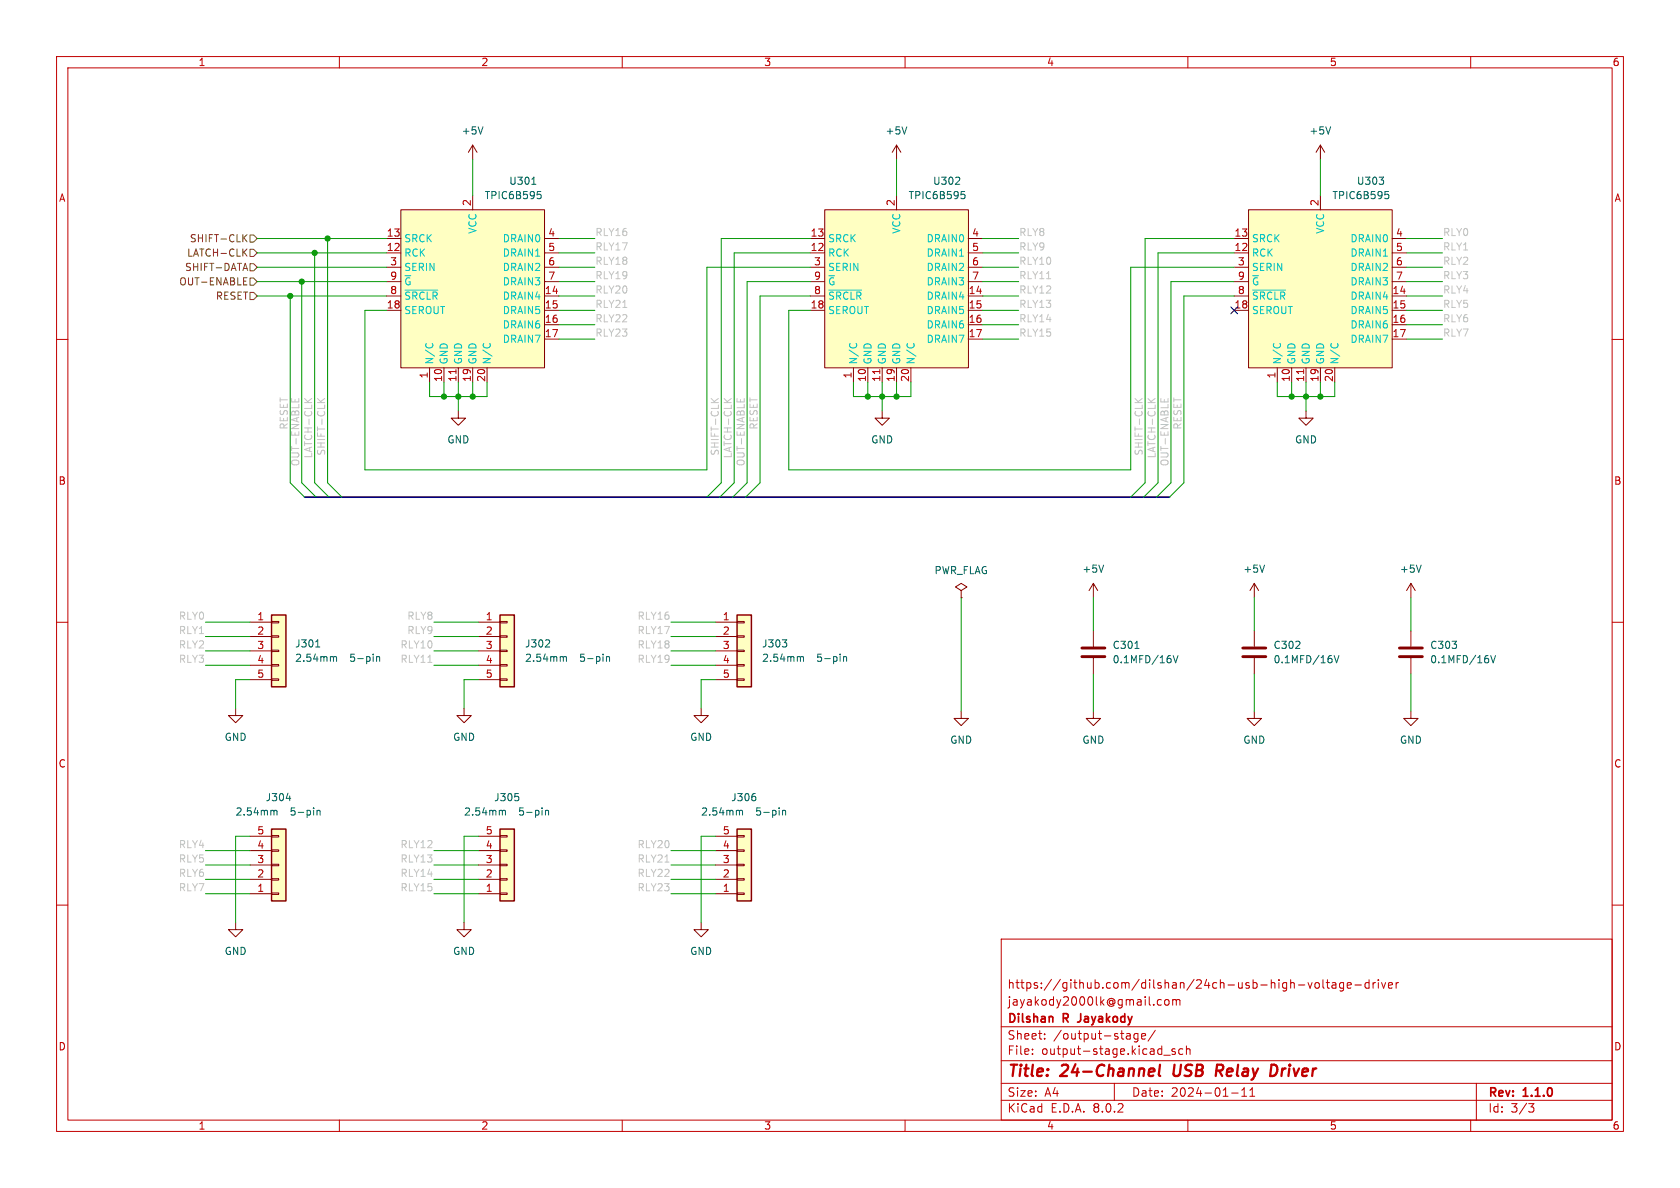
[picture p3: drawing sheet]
<svg xmlns="http://www.w3.org/2000/svg" width="297mm" height="210mm" viewBox="0 0 297 210" stroke-linecap="round" stroke-linejoin="round" font-family="sans-serif">
<g fill="none" stroke="#c20000" stroke-width=".18">
<path d="M10 10h277v190h-277zM12 12h273v186h-273zM60 10v2M110 10v2M160 10v2M210 10v2M260 10v2M10 60h2M285 60h2M10 110h2M285 110h2M10 160h2"/>
<path d="M285 160h2M177 166h108v32h-108zM204.6 177.4l.3 .3 .4-.1M205.3 176.8l-.4-.1-.3 .3M206 176.8l.2-.1 .4 .1 .1 .6-.2 .2-.3 .1-.2-.1zM207.3 176.8l.4-.1 .3 .2M207.3 176.7v1M208 176.9l.2-.2 .3 .1 .1 .9M208 176.9v.8M229.5 174.1h1.2M231.2 173.7l.4 1 .4-1M232.5 173.8l.2-.1 .5 .1v.6l-.1 .2-.4 .1-.2-.1z"/>
<path d="M233.9 173.2v1.3l.2 .2M234.5 173.7h.5M234.7 173.2v1.3l.3 .2M235.5 173.8h.6l.1 .9M236.2 174.1h-.5a.29 .29 0 0 0-.3 .3 .29 .29 0 0 0 .3 .3l.5-.1M237.5 173.8l-.4-.1-.3 .3v.4l.2 .2h.5M237.5 173.7v1.2l-.3 .3-.3-.1M238.2 174.2l.7-.1-.1-.3-.4-.1-.2 .2v.7h.6M239.5 174.1h1.2M242 173.8l-.4-.1-.3 .3v.4l.2 .2h.5M242 173.2v1.5M242.7 173.7v1"/>
<path d="M243.2 173.7l-.3 .1-.2 .2M243.7 173.2v.1M243.7 173.7v1M244.2 173.7l.4 1 .4-1M245.5 174.2l.7-.1-.1-.3-.4-.1-.2 .2v.7h.6M246.8 173.7v1M247.2 173.7l-.2 .1-.2 .2M60 198v2M110 198v2M160 198v2M177 194.5h108M177 191.5h108"/>
<path d="M177 187.5h108M177 181.5h108M182.5 186.3v.1M182.5 185.5v.1M184.7 183.6v.1M184.7 182.8v.1M197 191.5v3M199.7 182.8l.1 .9M199.8 183.6l-.1 .1M199.8 183.1h-.1M201.2 182.8l-.5-.1-.2 .3v.4l.1 .2h.6M201.2 182.7v1.2l-.3 .3-.4-.1"/>
<path d="M201.8 183.2l.7-.1v-.3l-.5-.1-.2 .2 .1 .7h.6M204.2 182.1l-1.2 2M205.7 186.5h1.2M207.7 185.5l-.3-.1-.2 .2v.2l.5 .2v.3h-.5M209.1 185.5l-.4-.1-.3 .3v.4l.1 .2h.6M209.7 185.5l.3-.1 .3 .1 .1 .9M209.7 184.9v1.5M210 198v2M217.7 193.2h1.2M219.5 193.8h.9M219.5 192.7l.5-.4v1.5M221 193.8h.8"/>
<path d="M221 192.7l.4-.4v1.5M260 198v2M261 191.5v6.5M270.2 195.1h1l-.5 .6 .4 .1 .1 .5-.3 .3h-.4"/>
</g>
<path d="M203.8 188.9l.2 .1 .1 .4-1 .1M203.9 190.1l-.2 .1M205.1 188.2l-.2 1.7 .2 .3M207.6 188.2l-.2 1.6 .4 .4M215.2 188.2h.7M215.5 189.3l.6 .9M216 189.2l-1 .1M225.3 188.2a1.08 1.08 0 0 1 .5 1.1 1.08 1.08 0 0 1-.8 .9" fill="none" stroke="#c20000" stroke-width=".4"/>
<path d="M190.5 180.7h.1" fill="none" stroke="#c20000" stroke-width=".3"/>
<path d="M130.3 146.6h2.5v12.7h-2.5z" fill="#ffffc2"/>
<path d="M126.5 158h3.8M126.5 155.4h3.8M126.5 152.9h3.8M126.5 150.4h3.8M126.5 147.8h3.8M130.3 147.7h1.3v.3h-1.3zM130.3 150.2h1.3v.3h-1.3zM130.3 152.8h1.3v.2h-1.3zM130.3 155.3h1.3v.3h-1.3zM130.3 157.9h1.3v.2h-1.3z" fill="none" stroke="#840000" stroke-width=".18"/>
<path d="M130.3 146.6h2.5v12.7h-2.5z" fill="none" stroke="#840000" stroke-width=".25"/>
<path d="M130.7 143.4l.2-.2 .3 .1 .1 .8M133.5 140.8l.1 .2-.1 .5M138.3 143.4l.2-.2 .3 .1 .1 .8M138.3 143.2v.9" fill="none" stroke="#006464" stroke-width=".18"/>
<path d="M48 146.6h2.5v12.7h-2.5z" fill="#ffffc2"/>
<path d="M44.2 158h3.8M44.2 155.4h3.8M44.2 152.9h3.8M44.2 150.4h3.8M44.2 147.8h3.8M48 147.7h1.3v.3h-1.3zM48 150.2h1.3v.3h-1.3zM48 152.8h1.3v.2h-1.3zM48 155.3h1.3v.3h-1.3zM48 157.9h1.3v.2h-1.3z" fill="none" stroke="#840000" stroke-width=".18"/>
<path d="M48 146.6h2.5v12.7h-2.5z" fill="none" stroke="#840000" stroke-width=".25"/>
<path d="M48.4 143.4l.2-.2 .3 .1 .1 .8M50.6 141.1h.8M56 143.4l.2-.2 .3 .1 .1 .8M56 143.2v.9" fill="none" stroke="#006464" stroke-width=".18"/>
<path d="M48 108.7h2.5v12.7h-2.5z" fill="#ffffc2"/>
<g fill="none" stroke="#840000" stroke-width=".18">
<path d="M83.6 25.7l-.8 1.2M83.6 25.7v2.5M83.6 25.7l.7 1.2M233.4 25.7l-.7 1.2M233.4 25.7v2.5M233.4 25.7l.8 1.2M81 72.6v1.3h1.3l-1.3 1.3-1.2-1.3h1.2M44.2 110h3.8M44.2 112.5h3.8M44.2 115.1h3.8M44.2 117.6h3.8M48 117.5h1.3v.2h-1.3z"/>
<path d="M48 114.9h1.3v.3h-1.3zM48 112.4h1.3v.2h-1.3zM48 109.9h1.3v.2h-1.3zM41.7 125.2v1.3h1.2l-1.2 1.3-1.3-1.3h1.3M44.2 120.1h3.8M48 120h1.3v.3h-1.3zM41.7 163.1v1.2h1.2l-1.2 1.3-1.3-1.3h1.3M124 163.1v1.2h1.2l-1.2 1.3-1.3-1.3h1.3"/>
</g>
<path d="M48 108.7h2.5v12.7h-2.5z" fill="none" stroke="#840000" stroke-width=".25"/>
<path d="M85.4 22.4l-.4 1.3M235.2 22.4l-.4 1.3M55.8 114.4h.7M59 116.2l.1-.1h.3l.1 .8M66.6 116.2l.2-.1h.3v.8M66.6 116.1v.8" fill="none" stroke="#006464" stroke-width=".18"/>
<path d="M220.7 37.1h25.4v27.9h-25.4z" fill="#ffffc2"/>
<g fill="none" stroke="#840000" stroke-width=".18">
<path d="M220.7 37.1h25.4v27.9h-25.4zM233.4 34.5v2.6M218.2 44.7h2.5M218.2 42.2h2.5M218.2 52.3h2.5M218.2 54.9h2.5M218.2 47.2h2.5M218.2 49.8h2.5M246.1 44.7h2.6M246.1 42.2h2.6M246.1 52.3h2.6M246.1 54.9h2.6"/>
<path d="M246.1 57.4h2.6M246.1 59.9h2.6M246.1 47.2h2.6M246.1 49.8h2.6M225.8 65v2.6M228.3 65v2.6M230.9 65v2.6M233.4 65v2.6M236 65v2.6M82 125.2v1.3h1.3l-1.3 1.3-1.2-1.3h1.2"/>
</g>
<path d="M221.5 51.3h5.8M225.2 60.7l-.1 .3M226.3 60.7l.1 .3M235.4 60.7l-.1 .3M236.4 60.7l.1 .3" fill="none" stroke="#00c2c2" stroke-width=".18"/>
<path d="M230.5 65.3v.8" fill="none" stroke="#a90000" stroke-width=".18"/>
<path d="M243.8 31.3h.8l-.4 .5M244.5 31.9v.6M244.9 33.9h.6M245 34.3h.3l.2 .3-.1 .5h-.4" fill="none" stroke="#006464" stroke-width=".18"/>
<path d="M88.4 108.7h2.5v12.7h-2.5z" fill="#ffffc2"/>
<path d="M84.6 110h3.8M84.6 112.5h3.8M84.6 115.1h3.8M84.6 117.6h3.8M88.4 117.5h1.3v.2h-1.3zM88.4 114.9h1.3v.3h-1.3zM88.4 112.4h1.3v.2h-1.3zM88.4 109.9h1.3v.2h-1.3zM84.6 120.1h3.8M88.4 120h1.3v.3h-1.3zM124 125.2v1.3h1.2l-1.2 1.3-1.3-1.3h1.3" fill="none" stroke="#840000" stroke-width=".18"/>
<path d="M88.4 108.7h2.5v12.7h-2.5z" fill="none" stroke="#840000" stroke-width=".25"/>
<path d="M97.1 113.2l.1 .1-.1 .3-.7 .8h.8M99.6 116.2l.2-.1h.3v.8M107.2 116.2l.2-.1h.3l.1 .8M107.2 116.1v.8" fill="none" stroke="#006464" stroke-width=".18"/>
<path d="M145.8 37.1h25.4v27.9h-25.4z" fill="#ffffc2"/>
<g fill="none" stroke="#840000" stroke-width=".18">
<path d="M145.8 37.1h25.4v27.9h-25.4zM158.5 34.5v2.6M143.3 44.7h2.5M143.3 42.2h2.5M143.3 52.3h2.5M143.3 54.9h2.5M143.3 47.2h2.5M143.3 49.8h2.5M171.2 44.7h2.5M171.2 42.2h2.5M171.2 52.3h2.5M171.2 54.9h2.5"/>
<path d="M171.2 57.4h2.5M171.2 59.9h2.5M171.2 47.2h2.5M171.2 49.8h2.5M150.9 65v2.6M153.4 65v2.6M156 65v2.6M158.5 65v2.6M161 65v2.6"/>
</g>
<path d="M146.5 51.3h5.8M150.3 60.7l-.1 .3M151.3 60.7l.2 .3M160.5 60.7l-.2 .3M161.5 60.7l.1 .3" fill="none" stroke="#00c2c2" stroke-width=".18"/>
<path d="M155.5 65.3v.8" fill="none" stroke="#a90000" stroke-width=".18"/>
<path d="M168.9 32.6h.8M169.6 31.4v.5M169.9 33.9h.6M170.1 34.3h.3l.2 .3-.1 .5h-.4" fill="none" stroke="#006464" stroke-width=".18"/>
<path d="M130.3 108.7h2.5v12.7h-2.5z" fill="#ffffc2"/>
<g fill="none" stroke="#840000" stroke-width=".18">
<path d="M230.9 72.6v1.3h1.3l-1.3 1.3-1.3-1.3h1.3M126.5 110h3.8M126.5 112.5h3.8M126.5 115.1h3.8M126.5 117.6h3.8M130.3 117.5h1.3v.2h-1.3zM130.3 114.9h1.3v.3h-1.3zM130.3 112.4h1.3v.2h-1.3zM130.3 109.9h1.3v.2h-1.3zM249.4 103.1l-.7 1.3M249.4 103.1v2.6M249.4 103.1l.8 1.3"/>
<path d="M126.5 120.1h3.8M130.3 120h1.3v.3h-1.3zM82 163.1v1.2h1.3l-1.3 1.3-1.2-1.3h1.2"/>
</g>
<path d="M130.3 108.7h2.5v12.7h-2.5z" fill="none" stroke="#840000" stroke-width=".25"/>
<path d="M251.2 99.9l-.4 1.3M138.3 113.1h.8l-.4 .5M139 113.6l.1 .2-.1 .5M141.5 116.2l.2-.1h.3v.8M149.1 116.2l.2-.1h.3l.1 .8M149.1 116.1v.8" fill="none" stroke="#006464" stroke-width=".18"/>
<path d="M70.9 37.1h25.4v27.9h-25.4z" fill="#ffffc2"/>
<g fill="none" stroke="#840000" stroke-width=".18">
<path d="M70.9 37.1h25.4v27.9h-25.4zM83.6 34.5v2.6M158.5 25.7l-.8 1.2M158.5 25.7v2.5M158.5 25.7l.8 1.2M68.3 44.7h2.6M68.3 42.2h2.6M68.3 52.3h2.6M68.3 54.9h2.6M68.3 47.2h2.6M68.3 49.8h2.6M96.3 44.7h2.5"/>
<path d="M96.3 42.2h2.5M96.3 52.3h2.5M96.3 54.9h2.5M96.3 57.4h2.5M96.3 59.9h2.5M96.3 47.2h2.5M96.3 49.8h2.5M75.9 65v2.6M78.5 65v2.6M81 65v2.6M83.6 65v2.6M86.1 65v2.6"/>
<path d="M193.3 103.1v2.6M193.3 111.5v2.8M193.3 116.3v2.8M193.3 103.1l-.8 1.3M193.3 103.1l.8 1.3M221.7 103.1v2.6M221.7 111.5v2.8M221.7 116.3v2.8M221.7 103.1l-.7 1.3M221.7 103.1l.8 1.3M249.4 111.5v2.8M249.4 116.3v2.8"/>
<path d="M221.7 125.7v1.3h1.3l-1.3 1.3-1.2-1.3h1.2M249.4 125.7v1.3h1.3l-1.3 1.3-1.2-1.3h1.2"/>
</g>
<path d="M71.6 51.3h5.8M75.4 60.7l-.1 .3M76.4 60.7l.1 .3M85.5 60.7l-.1 .3M86.6 60.7l.1 .3" fill="none" stroke="#00c2c2" stroke-width=".18"/>
<path d="M80.6 65.3v.8" fill="none" stroke="#a90000" stroke-width=".18"/>
<path d="M94 32.6h.7M95 33.9h.6M95.1 34.3h.3l.3 .3-.1 .5h-.5M160.3 22.4l-.4 1.3M195.1 99.9l-.4 1.3M223.6 99.9l-.5 1.3M200.6 114.6h.8M207.4 115.9l.4 1.3 .5-1.3M235.9 115.9l.4 1.3 .4-1.3M263.5 115.9l.5 1.3 .4-1.3" fill="none" stroke="#006464" stroke-width=".18"/>
<path d="M191.3 116.1h4M191.3 114.6h4M219.7 116.1h4.1M219.7 114.6h4.1M247.4 116.1h4.1M247.4 114.6h4.1" fill="none" stroke="#840000" stroke-width=".51"/>
<path d="M88.4 146.6h2.5v12.7h-2.5z" fill="#ffffc2"/>
<g fill="none" stroke="#840000" stroke-width=".18">
<path d="M156 72.6v1.3h1.2l-1.2 1.3-1.3-1.3h1.3M169.9 104.4l1-.6-1-.7-1 .7 1 .6v1.3M169.9 105.7h.1M169.9 125.7v1.3h1.3l-1.3 1.3-1.2-1.3h1.2M193.3 125.7v1.3h1.3l-1.3 1.3-1.3-1.3h1.3M84.6 158h3.8M84.6 155.4h3.8M84.6 152.9h3.8M84.6 150.4h3.8M84.6 147.8h3.8M88.4 147.7h1.3v.3h-1.3zM88.4 150.2h1.3v.3h-1.3z"/>
<path d="M88.4 152.8h1.3v.2h-1.3zM88.4 155.3h1.3v.3h-1.3zM88.4 157.9h1.3v.2h-1.3z"/>
</g>
<path d="M88.4 146.6h2.5v12.7h-2.5z" fill="none" stroke="#840000" stroke-width=".25"/>
<path d="M88.8 143.4l.2-.2 .3 .1 .1 .8M91.1 140.3h.6M91.6 140.8l.1 .2-.1 .5M96.4 143.4l.2-.2 .3 .1 .1 .8M96.4 143.2v.9" fill="none" stroke="#006464" stroke-width=".18"/>
<g fill="none" stroke="#725600" stroke-width=".18">
<path d="M43.1 49.7h.4M43.1 50.4h.6M43.1 49.1h.6M43.1 47.5h.6M43.1 42l.6 .7M43.1 44.6l.6 .7M43.4 46.6l.4 1.2M43.7 41.5l-.8 .7M43.7 44l-.8 .7M44.2 41.5h.6l.7 .7-.7 .6h-.6zM44.2 49.1h.6l.7 .7-.7 .6h-.6zM44.2 44.1h.6l.7 .6-.7 .6h-.6z"/>
<path d="M44.2 51.7h.6l.7 .6-.7 .7h-.6zM44.2 46.6h.6l.7 .6-.7 .7h-.6z"/>
</g>
<g fill="none" stroke="#c2c2c2" stroke-width=".18">
<path d="M52.2 70.6v.5M52.8 70.4v.7M53.8 70.4l.8 .8M55.1 70.4l-.7 .6M56.1 70.4l.8 .8M57.4 70.4l-.7 .6M125.7 70.4l.8 .8M127 70.4l-.7 .6M128 70.4l.7 .8M129.3 70.4l-.7 .6M130.3 70.4v.7M130.9 70.6v.5"/>
<path d="M131.6 70.4v.7M200.7 70.4l.7 .8M201.9 70.4l-.7 .6M202.9 70.4l.8 .8M204.2 70.4l-.7 .6M205.2 70.4v.7M205.8 70.6v.5M206.5 70.4v.7"/>
</g>
<path d="M53.8 87.9h153" fill="none" stroke="#000084" stroke-width=".3"/>
<g fill="none" stroke="#009600" stroke-width=".18">
<path d="M83.6 28.2v6.3M158.5 28.2v6.3M233.4 28.2v6.3M45.5 49.8h22.8M45.5 44.7h22.8M45.5 47.2h22.8M45.5 42.2h22.8M45.5 52.3h22.8M51.3 52.3v33l2.5 2.6M53.3 49.8v35.5l2.6 2.6M55.6 44.7v40.6l2.6 2.6M57.9 42.2v43.1l2.6 2.6"/>
<path d="M98.8 49.8h6.4M98.8 44.7h6.4M98.8 47.2h6.4M98.8 42.2h6.4M98.8 52.3h6.4M98.8 57.4h6.4M98.8 59.9h6.4M98.8 54.9h6.4M143.3 49.8h-11.2v35.5l-2.6 2.6M143.3 44.7h-13.5v40.6l-2.5 2.6M143.3 42.2h-15.8v43.1l-2.5 2.6M143.3 47.2h-18.3v35.9h-60.5v-28.2h3.8"/>
<path d="M143.3 52.3h-8.9v33l-2.6 2.6M173.7 49.8h6.4M173.7 44.7h6.4M173.7 47.2h6.4M173.7 42.2h6.4M173.7 52.3h6.4M173.7 57.4h6.4M173.7 59.9h6.4M173.7 54.9h6.4M218.2 47.2h-18.3v35.9h-60.5v-28.2h3.9M218.2 42.2h-15.8v43.1l-2.5 2.6M218.2 49.8h-11.2v35.5l-2.5 2.6"/>
<path d="M218.2 44.7h-13.5v40.6l-2.5 2.6M218.2 52.3h-8.9v33l-2.5 2.6M248.7 49.8h6.3M248.7 44.7h6.3M248.7 47.2h6.3M248.7 42.2h6.3M248.7 52.3h6.3M248.7 57.4h6.3M248.7 59.9h6.3M248.7 54.9h6.3M75.9 67.6v2.5h10.2v-2.5M78.5 67.6v2.5"/>
<path d="M81 67.6v5M83.6 67.6v2.5M150.9 67.6v2.5h10.1v-2.5M153.4 67.6v2.5M156 67.6v5M158.5 67.6v2.5M225.8 67.6v2.5h10.2v-2.5M228.3 67.6v2.5M230.9 67.6v5M233.4 67.6v2.5M36.3 110h7.9M36.3 112.5h7.9"/>
<path d="M36.3 115.1h7.9M36.3 117.6h7.9M76.7 110h7.9M76.7 112.5h7.9M76.7 115.1h7.9M76.7 117.6h7.9M118.6 110h7.9M118.6 112.5h7.9M118.6 115.1h7.9M118.6 117.6h7.9M169.9 105.7v20M193.3 105.7v5.8"/>
<path d="M193.3 119.1v6.6M221.7 105.7v5.8M221.7 119.1v6.6M249.4 105.7v5.8M249.4 119.1v6.6M44.2 120.1h-2.5v5.1M84.6 120.1h-2.6v5.1M126.5 120.1h-2.5v5.1M36.3 158h7.9M36.3 155.4h7.9M36.3 150.4h7.9M36.3 152.9h7.9"/>
<path d="M44.2 147.8h-2.5v15.3M76.7 158h7.9M76.7 155.4h7.9M76.7 150.4h7.9M76.7 152.9h7.9M84.6 147.8h-2.6v15.3M118.6 158h7.9M118.6 155.4h7.9M118.6 150.4h7.9M118.6 152.9h7.9M126.5 147.8h-2.5v15.3"/>
</g>
<path d="M217.6 54.3l1.2 1.2M218.8 54.3l-1.2 1.2" fill="none" stroke="#000084" stroke-width=".18"/>
<g fill="#009600" stroke="#009600" stroke-width=".18">
<circle cx="156" cy="70.1" r=".46"/>
<circle cx="158.5" cy="70.1" r=".46"/>
<circle cx="153.4" cy="70.1" r=".46"/>
<circle cx="53.3" cy="49.8" r=".46"/>
<circle cx="78.5" cy="70.1" r=".46"/>
<circle cx="57.9" cy="42.2" r=".46"/>
<circle cx="55.6" cy="44.7" r=".46"/>
<circle cx="81" cy="70.1" r=".46"/>
<circle cx="83.6" cy="70.1" r=".46"/>
<circle cx="51.3" cy="52.3" r=".46"/>
<circle cx="233.4" cy="70.1" r=".46"/>
<circle cx="228.3" cy="70.1" r=".46"/>
<circle cx="230.9" cy="70.1" r=".46"/>
</g>
<g font-size="2.8" fill="#c20000">
<text x="178" y="190.9">Title:</text>
<text x="187.7" y="190.9">24-Channel</text>
<text x="208.3" y="190.9">USB</text>
<text x="216.6" y="190.9">Relay</text>
<text x="227" y="190.9">Driver</text>
</g>
<g font-size="2.1" fill="#c20000">
<text x="178" y="178">jayakody2000lk@gmail.com</text>
<text x="178" y="175">https://github.com/dilshan/24ch-usb-high-voltage-driver</text>
<text x="178" y="184">Sheet:</text>
<text x="178" y="181.2">Dilshan</text>
<text x="186.2" y="184">/output-stage/</text>
<text x="188" y="181.2">R</text>
<text x="191.3" y="181.2">Jayakody</text>
<text x="178" y="186.7">File:</text>
<text x="184.1" y="186.7">output-stage.kicad_sch</text>
<text x="178" y="196.9">KiCad</text>
<text x="178" y="194.1">Size:</text>
<text x="184.7" y="194.1">A4</text>
<text x="185.7" y="196.9">E.D.A.</text>
<text x="193.3" y="196.9">8.0.2</text>
<text x="200" y="194.1">Date:</text>
<text x="207" y="194.1">2024-01-11</text>
<text x="263" y="194.3">Rev:</text>
<text x="263" y="196.9">Id:</text>
<text x="267.1" y="196.9">3/3</text>
<text x="269.4" y="194.3">1.1.0</text>
</g>
<g font-size="1.8" fill="#c20000">
<text x="35" y="11.9">1</text>
<text x="85" y="11.9">2</text>
<text x="135" y="11.9">3</text>
<text x="185" y="11.9">4</text>
<text x="235" y="11.9">5</text>
<text x="285" y="11.9">6</text>
<text x="10.3" y="35.9">A</text>
<text x="285.3" y="35.9">A</text>
<text x="10.3" y="85.9">B</text>
<text x="285.3" y="85.9">B</text>
<text x="10.3" y="135.9">C</text>
<text x="285.3" y="135.9">C</text>
<text x="10.3" y="185.9">D</text>
<text x="285.3" y="185.9">D</text>
<text x="35" y="199.9">1</text>
<text x="85" y="199.9">2</text>
<text x="135" y="199.9">3</text>
<text x="185" y="199.9">4</text>
<text x="235" y="199.9">5</text>
<text x="285" y="199.9">6</text>
</g>
<g font-size="1.8" fill="#006464">
<text x="81.5" y="24">+5V</text>
<text x="156.5" y="24">+5V</text>
<text x="231.4" y="24">+5V</text>
<text x="85.6" y="35.4">TPIC6B595</text>
<text x="89.9" y="32.9">U301</text>
<text x="160.5" y="35.4">TPIC6B595</text>
<text x="164.9" y="32.9">U302</text>
<text x="235.5" y="35.4">TPIC6B595</text>
<text x="239.8" y="32.9">U303</text>
<text x="79" y="78.6">GND</text>
<text x="153.9" y="78.6">GND</text>
<text x="228.8" y="78.6">GND</text>
<text x="165.1" y="101.7">PWR_FLAG</text>
<text x="191.3" y="101.4">+5V</text>
<text x="219.7" y="101.4">+5V</text>
<text x="247.4" y="101.4">+5V</text>
<text x="52.1" y="114.7">J301</text>
<text x="52.1" y="117.2">2.54mm</text>
<text x="62" y="117.2">5-pin</text>
<text x="92.7" y="114.7">J302</text>
<text x="92.7" y="117.2">2.54mm</text>
<text x="102.7" y="117.2">5-pin</text>
<text x="134.6" y="114.7">J303</text>
<text x="134.6" y="117.2">2.54mm</text>
<text x="144.6" y="117.2">5-pin</text>
<text x="196.6" y="114.9">C301</text>
<text x="196.6" y="117.4">0.1MFD/16V</text>
<text x="225.1" y="114.9">C302</text>
<text x="225.1" y="117.4">0.1MFD/16V</text>
<text x="252.7" y="114.9">C303</text>
<text x="252.7" y="117.4">0.1MFD/16V</text>
<text x="39.6" y="131.2">GND</text>
<text x="80" y="131.2">GND</text>
<text x="121.9" y="131.2">GND</text>
<text x="167.9" y="131.7">GND</text>
<text x="191.3" y="131.7">GND</text>
<text x="219.7" y="131.7">GND</text>
<text x="247.4" y="131.7">GND</text>
<text x="46.9" y="141.8">J304</text>
<text x="87.3" y="141.8">J305</text>
<text x="129.2" y="141.8">J306</text>
<text x="41.6" y="144.4">2.54mm</text>
<text x="51.5" y="144.4">5-pin</text>
<text x="81.9" y="144.4">2.54mm</text>
<text x="91.9" y="144.4">5-pin</text>
<text x="123.9" y="144.4">2.54mm</text>
<text x="133.8" y="144.4">5-pin</text>
<text x="39.6" y="169">GND</text>
<text x="80" y="169">GND</text>
<text x="121.9" y="169">GND</text>
</g>
<g font-size="1.8" fill="#a90000">
<text x="68.3" y="41.9">13</text>
<text x="83.3" y="36.5" transform="rotate(-90 83.3 36.5)">2</text>
<text x="96.8" y="41.9">4</text>
<text x="143.2" y="41.9">13</text>
<text x="158.2" y="36.5" transform="rotate(-90 158.2 36.5)">2</text>
<text x="171.8" y="41.9">4</text>
<text x="218.1" y="41.9">13</text>
<text x="233.2" y="36.5" transform="rotate(-90 233.2 36.5)">2</text>
<text x="246.7" y="41.9">4</text>
<text x="68.3" y="44.5">12</text>
<text x="68.9" y="47">3</text>
<text x="96.8" y="44.5">5</text>
<text x="96.8" y="47">6</text>
<text x="143.2" y="44.5">12</text>
<text x="143.8" y="47">3</text>
<text x="171.8" y="44.5">5</text>
<text x="171.8" y="47">6</text>
<text x="218.1" y="44.5">12</text>
<text x="218.7" y="47">3</text>
<text x="246.7" y="44.5">5</text>
<text x="246.7" y="47">6</text>
<text x="68.9" y="52.1">8</text>
<text x="68.9" y="49.5">9</text>
<text x="96.2" y="52.1">14</text>
<text x="96.8" y="49.5">7</text>
<text x="143.8" y="52.1">8</text>
<text x="143.8" y="49.5">9</text>
<text x="171.2" y="52.1">14</text>
<text x="171.8" y="49.5">7</text>
<text x="218.7" y="52.1">8</text>
<text x="218.7" y="49.5">9</text>
<text x="246.1" y="52.1">14</text>
<text x="246.7" y="49.5">7</text>
<text x="68.3" y="54.6">18</text>
<text x="96.2" y="54.6">15</text>
<text x="96.2" y="57.2">16</text>
<text x="96.2" y="59.7">17</text>
<text x="143.2" y="54.6">18</text>
<text x="171.2" y="54.6">15</text>
<text x="171.2" y="57.2">16</text>
<text x="171.2" y="59.7">17</text>
<text x="218.1" y="54.6">18</text>
<text x="246.1" y="54.6">15</text>
<text x="246.1" y="57.2">16</text>
<text x="246.1" y="59.7">17</text>
<text x="75.7" y="67" transform="rotate(-90 75.7 67)">1</text>
<text x="78.2" y="67.6" transform="rotate(-90 78.2 67.6)">10</text>
<text x="80.8" y="67.6" transform="rotate(-90 80.8 67.6)">11</text>
<text x="83.3" y="67.6" transform="rotate(-90 83.3 67.6)">19</text>
<text x="85.9" y="67.6" transform="rotate(-90 85.9 67.6)">20</text>
<text x="150.6" y="67" transform="rotate(-90 150.6 67)">1</text>
<text x="153.2" y="67.6" transform="rotate(-90 153.2 67.6)">10</text>
<text x="155.7" y="67.6" transform="rotate(-90 155.7 67.6)">11</text>
<text x="158.2" y="67.6" transform="rotate(-90 158.2 67.6)">19</text>
<text x="160.8" y="67.6" transform="rotate(-90 160.8 67.6)">20</text>
<text x="225.6" y="67" transform="rotate(-90 225.6 67)">1</text>
<text x="228.1" y="67.6" transform="rotate(-90 228.1 67.6)">10</text>
<text x="230.6" y="67.6" transform="rotate(-90 230.6 67.6)">11</text>
<text x="233.2" y="67.6" transform="rotate(-90 233.2 67.6)">19</text>
<text x="235.7" y="67.6" transform="rotate(-90 235.7 67.6)">20</text>
<text x="45.4" y="109.7">1</text>
<text x="45.4" y="112.3">2</text>
<text x="85.8" y="109.7">1</text>
<text x="85.8" y="112.3">2</text>
<text x="127.7" y="109.7">1</text>
<text x="127.7" y="112.3">2</text>
<text x="45.4" y="114.8">3</text>
<text x="45.4" y="117.3">4</text>
<text x="45.4" y="119.9">5</text>
<text x="85.8" y="114.8">3</text>
<text x="85.8" y="117.3">4</text>
<text x="85.8" y="119.9">5</text>
<text x="127.7" y="114.8">3</text>
<text x="127.7" y="117.3">4</text>
<text x="127.7" y="119.9">5</text>
<text x="45.4" y="147.6">5</text>
<text x="85.8" y="147.6">5</text>
<text x="127.7" y="147.6">5</text>
<text x="45.4" y="155.2">2</text>
<text x="45.4" y="152.7">3</text>
<text x="45.4" y="150.1">4</text>
<text x="85.8" y="155.2">2</text>
<text x="85.8" y="152.7">3</text>
<text x="85.8" y="150.1">4</text>
<text x="127.7" y="155.2">2</text>
<text x="127.7" y="152.7">3</text>
<text x="127.7" y="150.1">4</text>
<text x="45.4" y="157.7">1</text>
<text x="85.8" y="157.7">1</text>
<text x="127.7" y="157.7">1</text>
</g>
<g font-size="1.8" fill="#00c2c2">
<text x="84.4" y="41.4" transform="rotate(-90 84.4 41.4)">VCC</text>
<text x="159.4" y="41.4" transform="rotate(-90 159.4 41.4)">VCC</text>
<text x="234.3" y="41.4" transform="rotate(-90 234.3 41.4)">VCC</text>
<text x="71.4" y="45.6">RCK</text>
<text x="71.4" y="43">SRCK</text>
<text x="88.8" y="43">DRAIN0</text>
<text x="88.8" y="45.6">DRAIN1</text>
<text x="146.3" y="45.6">RCK</text>
<text x="146.3" y="43">SRCK</text>
<text x="163.7" y="43">DRAIN0</text>
<text x="163.7" y="45.6">DRAIN1</text>
<text x="221.2" y="45.6">RCK</text>
<text x="221.2" y="43">SRCK</text>
<text x="238.6" y="43">DRAIN0</text>
<text x="238.6" y="45.6">DRAIN1</text>
<text x="71.4" y="48.1">SERIN</text>
<text x="71.4" y="53.2">~{SRCLR}</text>
<text x="71.4" y="50.6">~{G}</text>
<text x="88.8" y="53.2">DRAIN4</text>
<text x="88.8" y="48.1">DRAIN2</text>
<text x="88.8" y="50.6">DRAIN3</text>
<text x="146.3" y="48.1">SERIN</text>
<text x="146.3" y="53.2">~{SRCLR}</text>
<text x="146.3" y="50.6">~{G}</text>
<text x="163.7" y="53.2">DRAIN4</text>
<text x="163.7" y="48.1">DRAIN2</text>
<text x="163.7" y="50.6">DRAIN3</text>
<text x="221.2" y="48.1">SERIN</text>
<text x="221.2" y="53.2">~{SRCLR}</text>
<text x="221.2" y="50.6">~{G}</text>
<text x="238.6" y="53.2">DRAIN4</text>
<text x="238.6" y="48.1">DRAIN2</text>
<text x="238.6" y="50.6">DRAIN3</text>
<text x="71.4" y="55.7">SEROUT</text>
<text x="88.8" y="55.7">DRAIN5</text>
<text x="88.8" y="58.3">DRAIN6</text>
<text x="146.3" y="55.7">SEROUT</text>
<text x="163.7" y="55.7">DRAIN5</text>
<text x="163.7" y="58.3">DRAIN6</text>
<text x="221.2" y="55.7">SEROUT</text>
<text x="238.6" y="55.7">DRAIN5</text>
<text x="238.6" y="58.3">DRAIN6</text>
<text x="76.8" y="64.5" transform="rotate(-90 76.8 64.5)">N/C</text>
<text x="79.3" y="64.5" transform="rotate(-90 79.3 64.5)">GND</text>
<text x="81.9" y="64.5" transform="rotate(-90 81.9 64.5)">GND</text>
<text x="84.4" y="64.5" transform="rotate(-90 84.4 64.5)">GND</text>
<text x="87" y="64.5" transform="rotate(-90 87 64.5)">N/C</text>
<text x="88.8" y="60.8">DRAIN7</text>
<text x="151.7" y="64.5" transform="rotate(-90 151.7 64.5)">N/C</text>
<text x="154.3" y="64.5" transform="rotate(-90 154.3 64.5)">GND</text>
<text x="156.8" y="64.5" transform="rotate(-90 156.8 64.5)">GND</text>
<text x="159.4" y="64.5" transform="rotate(-90 159.4 64.5)">GND</text>
<text x="161.9" y="64.5" transform="rotate(-90 161.9 64.5)">N/C</text>
<text x="163.7" y="60.8">DRAIN7</text>
<text x="226.7" y="64.5" transform="rotate(-90 226.7 64.5)">N/C</text>
<text x="229.2" y="64.5" transform="rotate(-90 229.2 64.5)">GND</text>
<text x="231.7" y="64.5" transform="rotate(-90 231.7 64.5)">GND</text>
<text x="234.3" y="64.5" transform="rotate(-90 234.3 64.5)">GND</text>
<text x="236.8" y="64.5" transform="rotate(-90 236.8 64.5)">N/C</text>
<text x="238.6" y="60.8">DRAIN7</text>
</g>
<g font-size="1.8" fill="#c2c2c2">
<text x="105.2" y="41.8">RLY16</text>
<text x="180.1" y="41.8">RLY8</text>
<text x="255" y="41.8">RLY0</text>
<text x="105.2" y="44.4">RLY17</text>
<text x="105.2" y="46.9">RLY18</text>
<text x="180.1" y="46.9">RLY10</text>
<text x="180.1" y="44.4">RLY9</text>
<text x="255" y="46.9">RLY2</text>
<text x="255" y="44.4">RLY1</text>
<text x="105.2" y="52">RLY20</text>
<text x="105.2" y="49.4">RLY19</text>
<text x="180.1" y="52">RLY12</text>
<text x="180.1" y="49.4">RLY11</text>
<text x="255" y="52">RLY4</text>
<text x="255" y="49.4">RLY3</text>
<text x="105.2" y="54.5">RLY21</text>
<text x="105.2" y="57.1">RLY22</text>
<text x="105.2" y="59.6">RLY23</text>
<text x="180.1" y="59.6">RLY15</text>
<text x="180.1" y="54.5">RLY13</text>
<text x="180.1" y="57.1">RLY14</text>
<text x="255" y="59.6">RLY7</text>
<text x="255" y="57.1">RLY6</text>
<text x="255" y="54.5">RLY5</text>
<text x="51" y="76.1" transform="rotate(-90 51 76.1)">RESET</text>
<text x="134" y="76.1" transform="rotate(-90 134 76.1)">RESET</text>
<text x="208.9" y="76.1" transform="rotate(-90 208.9 76.1)">RESET</text>
<text x="53" y="82.5" transform="rotate(-90 53 82.5)">OUT-ENABLE</text>
<text x="55.3" y="81.1" transform="rotate(-90 55.3 81.1)">LATCH-CLK</text>
<text x="57.6" y="80.6" transform="rotate(-90 57.6 80.6)">SHIFT-CLK</text>
<text x="127.2" y="80.6" transform="rotate(-90 127.2 80.6)">SHIFT-CLK</text>
<text x="129.4" y="81.1" transform="rotate(-90 129.4 81.1)">LATCH-CLK</text>
<text x="131.7" y="82.5" transform="rotate(-90 131.7 82.5)">OUT-ENABLE</text>
<text x="202.1" y="80.6" transform="rotate(-90 202.1 80.6)">SHIFT-CLK</text>
<text x="204.4" y="81.1" transform="rotate(-90 204.4 81.1)">LATCH-CLK</text>
<text x="206.7" y="82.5" transform="rotate(-90 206.7 82.5)">OUT-ENABLE</text>
<text x="31.5" y="109.6">RLY0</text>
<text x="31.5" y="112.2">RLY1</text>
<text x="71.9" y="112.2">RLY9</text>
<text x="71.9" y="109.6">RLY8</text>
<text x="112.6" y="109.6">RLY16</text>
<text x="112.6" y="112.2">RLY17</text>
<text x="31.5" y="114.7">RLY2</text>
<text x="31.5" y="117.3">RLY3</text>
<text x="70.7" y="117.3">RLY11</text>
<text x="70.7" y="114.7">RLY10</text>
<text x="112.6" y="117.3">RLY19</text>
<text x="112.6" y="114.7">RLY18</text>
<text x="31.5" y="155.1">RLY6</text>
<text x="31.5" y="152.6">RLY5</text>
<text x="31.5" y="150">RLY4</text>
<text x="70.7" y="155.1">RLY14</text>
<text x="70.7" y="150">RLY12</text>
<text x="70.7" y="152.6">RLY13</text>
<text x="112.6" y="150">RLY20</text>
<text x="112.6" y="155.1">RLY22</text>
<text x="112.6" y="152.6">RLY21</text>
<text x="31.5" y="157.6">RLY7</text>
<text x="70.7" y="157.6">RLY15</text>
<text x="112.6" y="157.6">RLY23</text>
</g>
<g font-size="1.8" fill="#725600">
<text x="33" y="45.6">LATCH-CLK</text>
<text x="33.5" y="43">SHIFT-CLK</text>
<text x="31.6" y="50.6">OUT-ENABLE</text>
<text x="32.6" y="48.1">SHIFT-DATA</text>
<text x="38.1" y="53.2">RESET</text>
</g>
</svg>
